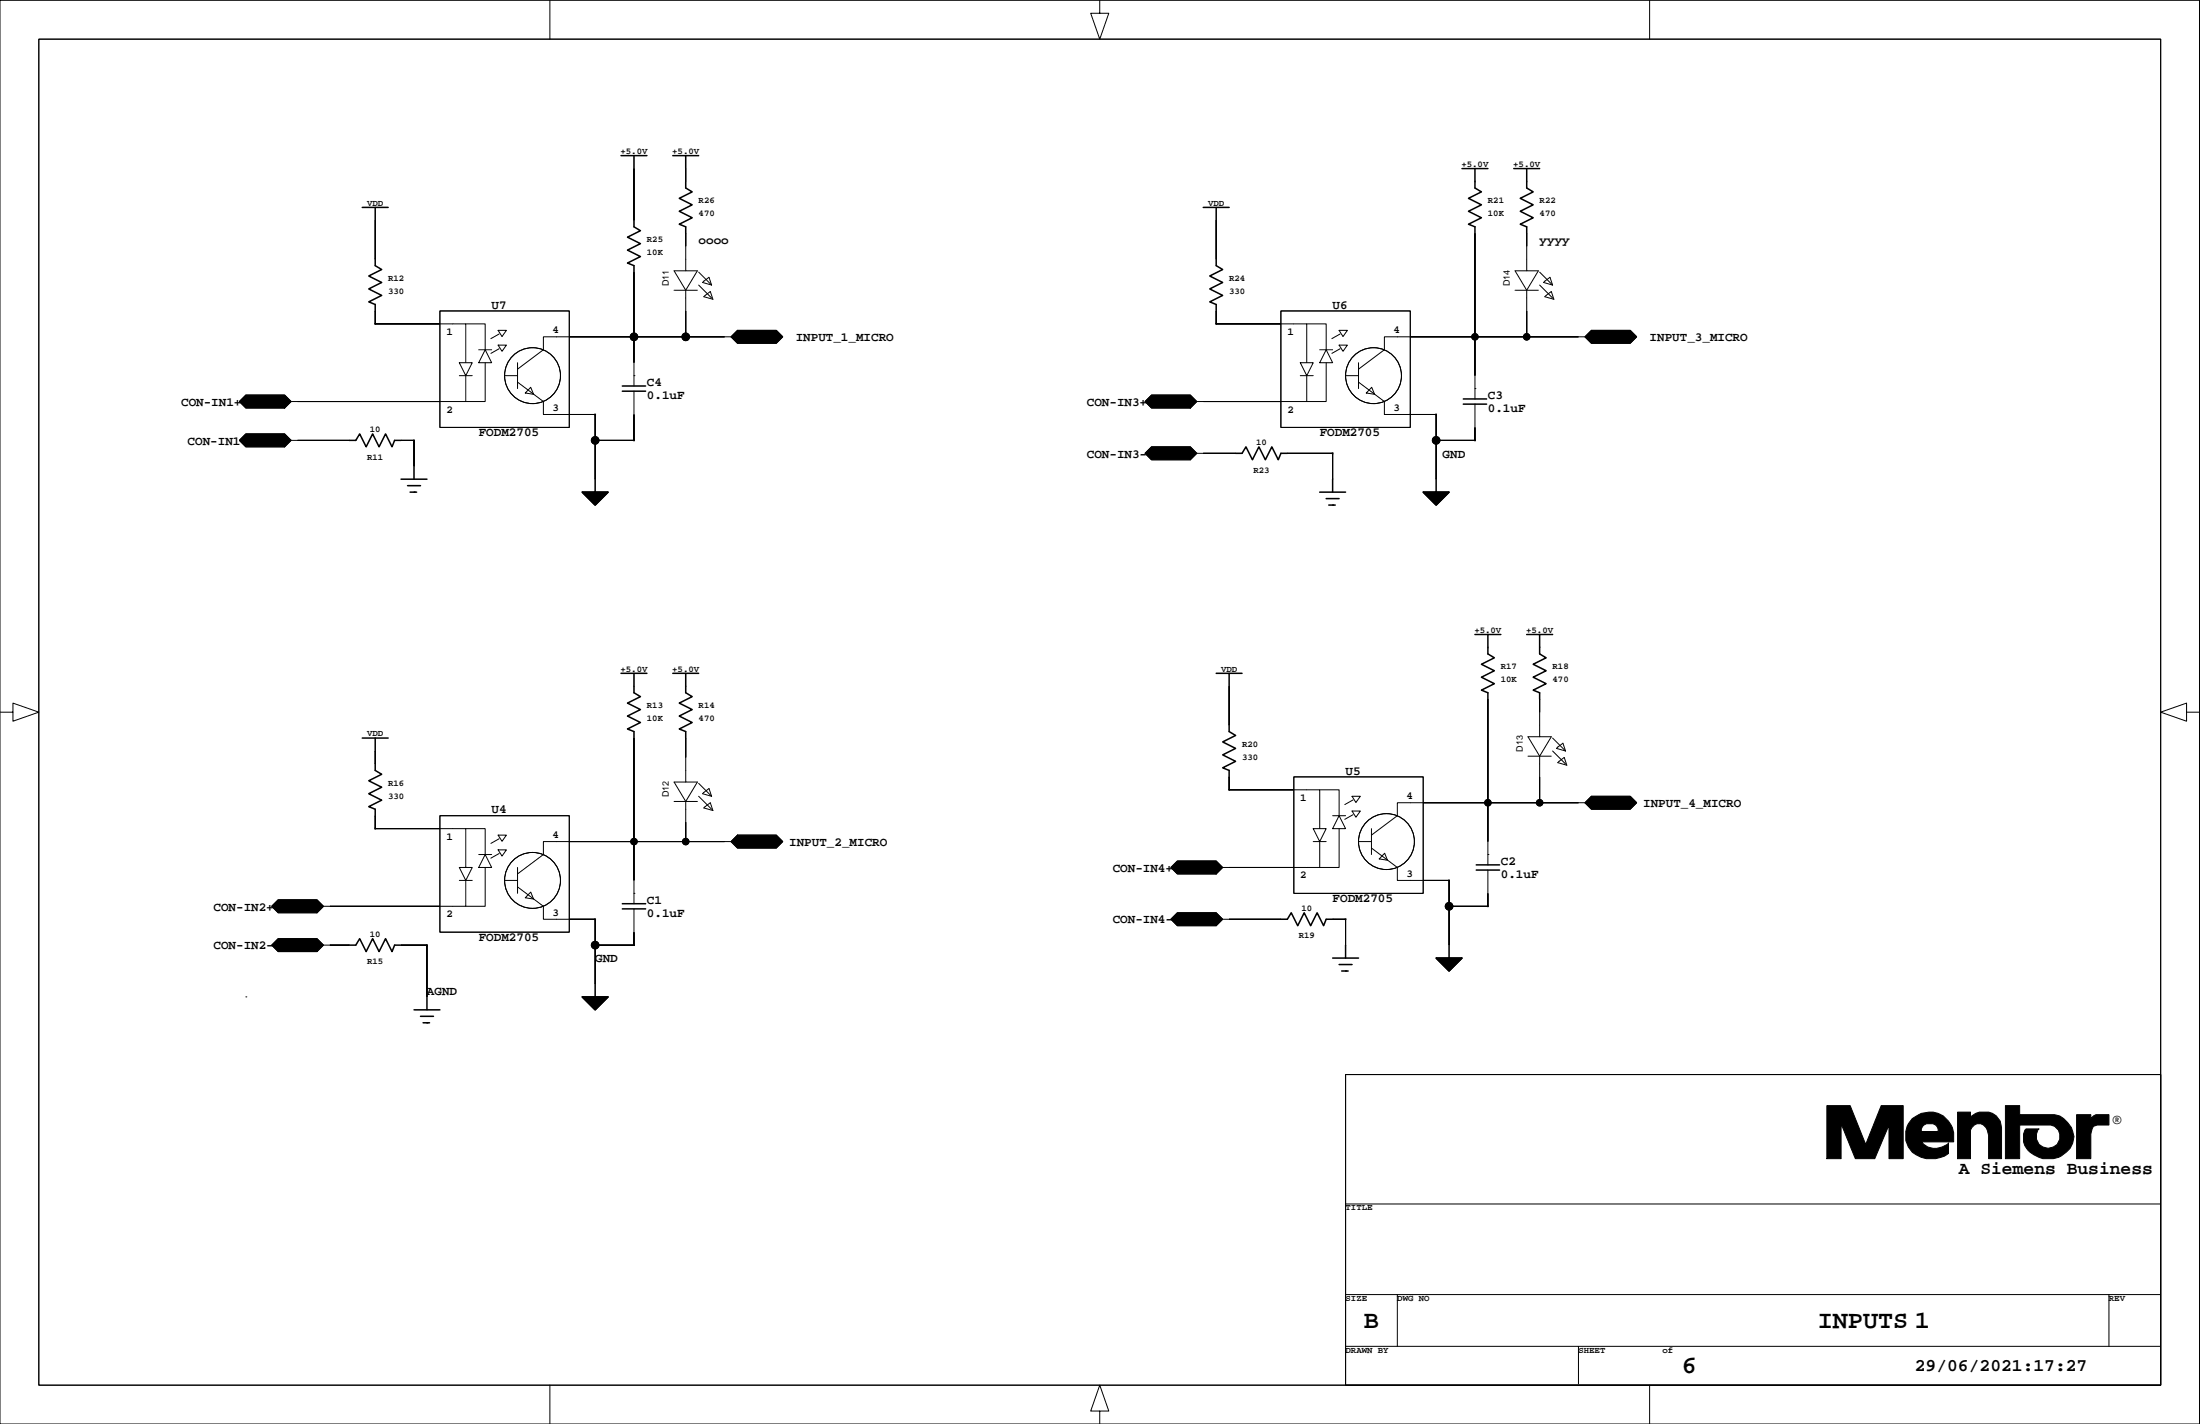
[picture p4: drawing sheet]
<svg xmlns="http://www.w3.org/2000/svg" width="432mm" height="279mm" viewBox="0 0 432 279" stroke-linecap="round" stroke-linejoin="round" font-family="sans-serif">
<g fill="none" stroke="#000" stroke-width=".2">
<path d="M215.9 0v2.6h1.7l-1.7 5.1-1.8-5.1h1.8M0 .1h431.7v279.3h-431.7zM7.6 7.7h416.5v264.1h-416.5zM107.9 .1v7.6M323.8 .1v7.6M124.4 33.1v10.1M134.6 33.1v2.5M289.5 35.6h.1M299.7 35.6h.1M73.6 43.2v7.7M124.4 53.4v22.3M132.3 56.9h4.6"/>
<path d="M134.6 45.8v7.3h2.3l-2.3 3.8v9.2M134.6 53.1h-2.3l2.3 3.8M137.1 55.9l2.6 2.6M137.1 53.4l2.6 2.5M137.9 55.4l1.3-1 .5 1.5zM138.4 58l1-.8 .5 1.5-1.8-.5zM238.7 43.2v7.7M289.5 45.8v32.5M297.4 56.9h4.5M299.7 45.8v7.3h2.2l-2.2 3.8v9.2M299.7 53.1h-2.3l2.3 3.8M302.2 55.9l2.5 2.6"/>
<path d="M302.2 53.4l2.5 2.5M303 55.4l1.2-1 .5 1.5zM303.5 58l1-.8 .5 1.5-1.8-.5zM48.2 77.5h7.7l1.2 1.3-1.2 1.3h-7.7l-1.2-1.3zM73.6 61v2.5h17.8v7.7M86.3 61h25.4v22.9h-25.4zM90.1 71.2h2.6l-1.3 2.5zM90.1 73.7h2.6M91.4 73.7v5.1h-34.3M91.4 63.5h3.8v5.1M94 68.6h2.5M95.2 68.6l1.3 2.6h-2.5z"/>
<path d="M95.2 71.2v7.6h-3.8M97.8 67.7h1.6l-.9 1.2zM97.8 64.8h1.6l-.9 1.2zM98 68.4l-1.7 .9M98 65.5l-1.7 .9M99 73.7h2.6M101.6 75l5.1 3.8v2.5h10.1v12.7M101.6 71.2v5M104.2 76l.5 1.4-1.6-.3zM124.4 73.7h.1M124.4 76.8v9.6h-7.6M143.5 66.1l1.2-1.3h7.7l1.2 1.3-1.2 1.3h-7.7z"/>
<path d="M143.5 66.1h-36.8v2.5l-5.1 3.8M226 77.5h7.6l1.3 1.3-1.3 1.3h-7.6l-1.3-1.3zM238.7 61v2.5h17.8v7.7M251.4 61h25.4v22.9h-25.4zM255.2 71.2h2.6l-1.3 2.5zM255.2 73.7h2.6M256.5 73.7v5.1h-21.6M256.5 63.5h3.8v5.1M259 68.6h2.6M260.3 68.6l1.3 2.6h-2.6zM260.3 71.2v7.6h-3.8M262.8 67.7h1.7l-.9 1.2z"/>
<path d="M262.8 64.8h1.7l-.9 1.2zM263 68.4l-1.6 .9M263 65.5l-1.6 .9M264.1 73.7h2.5M266.6 75l5.1 3.8v2.5h10.2v12.7M266.6 71.2v5M269.2 76l.6 1.4-1.6-.3zM289.5 76.2h.1M289.5 79.3v7.1h-7.6M311.1 66.1l1.2-1.3h7.7l1.2 1.3-1.2 1.3h-7.7zM311.1 66.1h-39.4v2.5l-5.1 3.8M48.2 85.1h7.7l1.2 1.3-1.2 1.3h-7.7l-1.2-1.3z"/>
<path d="M57.1 86.4h11.5M78.7 86.4h2.6v5.1M224.7 88.9l1.3-1.2h7.6l1.3 1.2-1.3 1.3h-7.6zM234.9 88.9h7.6M252.7 88.9h8.9v5.1M0 139.7h2.5v-1.7l5.1 1.7-5.1 1.8v-1.8M124.4 134.7h.1M134.6 134.7h.1M241.2 134.7v7.6M292 127h.1M292 137.2v32.5M302.2 127h.1"/>
<path d="M302.2 137.2v7.4h2.3l-2.3 3.8v9.1M429.2 139.7v-1.7l-5.1 1.7 5.1 1.8v-1.8h2.6M73.6 147.3v2.6M124.4 144.8v32.5M132.3 157.3h4.6M134.6 144.8v8.6h2.3l-2.3 3.9v7.8M134.6 153.4h-2.3l2.3 3.9M137.1 156.2l2.6 2.6M137.1 153.7l2.6 2.5M137.9 155.7l1.3-1 .5 1.5zM138.4 158.3l1-.8 .5 1.5-1.8-.5zM241.2 152.4v2.6h17.8v7.6"/>
<path d="M253.9 152.4h25.4v22.9h-25.4zM259 155h3.8v5M265.4 159.1h1.6l-.9 1.3zM265.4 156.2h1.6l-.9 1.3zM265.6 159.8l-1.7 1M265.6 156.9l-1.7 1M299.9 148.4h4.6M302.2 144.6h-2.3l2.3 3.8M304.7 147.3l2.6 2.6M304.7 144.8l2.6 2.5M305.7 146.6l1.1-.8 .5 1.5-1.8-.5zM306 149.4l1-.8 .5 1.5-1.8-.5z"/>
<path d="M311.1 157.5l1.2-1.3h7.7l1.2 1.3-1.2 1.3h-7.7zM311.1 157.5h-36.8v2.5l-5.1 3.9M54.6 176.6h7.6l1.3 1.2-1.3 1.3h-7.6l-1.3-1.3zM73.6 160v2.6h17.8v7.6M86.3 160h25.4v22.9h-25.4zM90.1 170.2h2.6l-1.3 2.5zM90.1 172.7h2.6M91.4 172.7v5.1h-27.9M91.4 162.6h3.8v5.1M94 167.7h2.5M95.2 167.7l1.3 2.5h-2.5zM95.2 170.2v7.6h-3.8"/>
<path d="M97.8 166.8h1.6l-.9 1.2zM97.8 163.9h1.6l-.9 1.2zM98 167.5l-1.7 .9M98 164.6l-1.7 .9M99 172.7h2.6M101.6 174l5.1 3.8v2.6h10.1v12.7M101.6 170.2v5.1M104.2 175l.5 1.4-1.6-.3zM124.4 175.3h.1M124.4 178.3v7.1h-7.6M143.5 165.1l1.2-1.2h7.7l1.2 1.2-1.2 1.3h-7.7zM143.5 165.1h-36.8v2.6l-5.1 3.8"/>
<path d="M231.1 168.9h7.6l1.3 1.3-1.3 1.3h-7.6l-1.3-1.3zM257.8 162.6h2.5l-1.3 2.5zM257.8 165.1h2.5M259 165.1v5.1h-19M261.6 160h2.5M262.8 160l1.3 2.6h-2.5zM262.8 162.6v7.6h-3.8M266.6 165.1h2.6M269.2 166.4l5.1 3.8v2.5h10.1v12.7M269.2 162.6v5.1M271.8 167.4l.5 1.4-1.6-.3zM292 167.7h.1"/>
<path d="M292 170.7v7.1h-7.6M48.2 195.6h.1M54.6 184.2h7.6l1.3 1.2-1.3 1.3h-7.6l-1.3-1.3zM63.5 185.4h5.1M78.7 185.4h5.1v10.2M229.8 180.4l1.3-1.3h7.6l1.3 1.3-1.3 1.2h-7.6zM240 180.4h11.4M261.6 180.4h2.5v5M264.1 210.8h160v61h-160zM264.1 236.2h160M264.1 254h160M274.3 254v10.2"/>
<path d="M413.9 254v10.2M107.9 271.8v7.6M215.9 276.9h1.7l-1.7-5.1-1.8 5.1h1.8v2.5M264.1 264.2h160M309.8 264.2v7.3M323.8 271.8v7.6"/>
<circle cx="104.5" cy="73.7" r="5.5"/>
<circle cx="124.4" cy="66.1" r=".75"/>
<circle cx="134.6" cy="66.1" r=".75"/>
<circle cx="269.6" cy="73.7" r="5.5"/>
<circle cx="289.5" cy="66.1" r=".63"/>
<circle cx="299.7" cy="66.1" r=".63"/>
<circle cx="116.8" cy="86.4" r=".75"/>
<circle cx="281.9" cy="86.4" r=".75"/>
<circle cx="292" cy="157.5" r=".63"/>
<circle cx="302.2" cy="157.5" r=".63"/>
<circle cx="104.5" cy="172.7" r="5.5"/>
<circle cx="124.4" cy="165.1" r=".63"/>
<circle cx="134.6" cy="165.1" r=".63"/>
<circle cx="272.1" cy="165.1" r="5.5"/>
<circle cx="284.4" cy="177.8" r=".75"/>
<circle cx="116.8" cy="185.4" r=".75"/>
</g>
<g fill="#000" stroke="#000" stroke-width=".2">
<path d="M124.4 33.1v10.1z" fill-rule="evenodd"/>
<path d="M134.6 33.1v2.5z" fill-rule="evenodd"/>
<path d="M73.6 43.2v7.7z" fill-rule="evenodd"/>
<path d="M124.4 53.4v12.7z" fill-rule="evenodd"/>
<path d="M134.6 45.8v2.5z" fill-rule="evenodd"/>
<path d="M238.7 43.2v7.7z" fill-rule="evenodd"/>
<path d="M289.5 45.8v20.3z" fill-rule="evenodd"/>
<path d="M299.7 45.8v2.5z" fill-rule="evenodd"/>
<path d="M73.6 63.5h.1v.1h-.1z" fill-rule="evenodd"/>
<path d="M73.6 61v2.5z" fill-rule="evenodd"/>
<path d="M58.4 78.8h27.9z" fill-rule="evenodd"/>
<path d="M73.6 63.5h12.7z" fill-rule="evenodd"/>
<path d="M111.7 66.1h12.7z" fill-rule="evenodd"/>
<path d="M124.4 66.1v5.1z" fill-rule="evenodd"/>
<path d="M134.6 61v5.1z" fill-rule="evenodd"/>
<path d="M124.4 66.1h10.2z" fill-rule="evenodd"/>
<path d="M134.6 66.1h7.6z" fill-rule="evenodd"/>
<path d="M143.5 66.1l1.2-1.3h7.7l1.2 1.3-1.2 1.3h-7.7z" fill-rule="evenodd"/>
<path d="M238.6 63.5h.2v.1h-.2z" fill-rule="evenodd"/>
<path d="M238.7 61v2.5z" fill-rule="evenodd"/>
<path d="M238.7 63.5h12.7z" fill-rule="evenodd"/>
<path d="M236.2 78.8h15.2z" fill-rule="evenodd"/>
<path d="M289.5 66.1v7.6z" fill-rule="evenodd"/>
<path d="M276.8 66.1h12.7z" fill-rule="evenodd"/>
<path d="M289.5 66.1h10.2z" fill-rule="evenodd"/>
<path d="M299.7 61v5.1z" fill-rule="evenodd"/>
<path d="M299.7 66.1h10.1z" fill-rule="evenodd"/>
<path d="M311.1 66.1l1.2-1.3h7.7l1.2 1.3-1.2 1.3h-7.7z" fill-rule="evenodd"/>
<path d="M48.2 77.5h7.7l1.2 1.3-1.2 1.3h-7.7l-1.2-1.3z" fill-rule="evenodd"/>
<path d="M48.2 85.1h7.7l1.2 1.3-1.2 1.3h-7.7l-1.2-1.3z" fill-rule="evenodd"/>
<path d="M58.4 86.4h10.2z" fill-rule="evenodd"/>
<path d="M81.2 86.3h.1v.2h-.1z" fill-rule="evenodd"/>
<path d="M78.7 86.4h2.6z" fill-rule="evenodd"/>
<path d="M81.3 86.4v5.1z" fill-rule="evenodd"/>
<path d="M116.7 81.3h.2v.1h-.2z" fill-rule="evenodd"/>
<path d="M116.8 81.3v5.1z" fill-rule="evenodd"/>
<path d="M111.7 81.3h5.1z" fill-rule="evenodd"/>
<path d="M116.8 86.4v7.6z" fill-rule="evenodd"/>
<path d="M124.4 86.3h.1v.2h-.1z" fill-rule="evenodd"/>
<path d="M124.4 81.3v5.1z" fill-rule="evenodd"/>
<path d="M116.8 86.4h7.6z" fill-rule="evenodd"/>
<path d="M224.7 88.9l1.3-1.2h7.6l1.3 1.2-1.3 1.3h-7.6z" fill-rule="evenodd"/>
<path d="M226 77.5h7.6l1.3 1.3-1.3 1.3h-7.6l-1.3-1.3z" fill-rule="evenodd"/>
<path d="M236.2 88.9h6.3z" fill-rule="evenodd"/>
<path d="M261.5 88.9h.1v.1h-.1z" fill-rule="evenodd"/>
<path d="M252.7 88.9h8.9z" fill-rule="evenodd"/>
<path d="M261.6 88.9v5.1z" fill-rule="evenodd"/>
<path d="M281.8 81.3h.2v.1h-.2z" fill-rule="evenodd"/>
<path d="M276.8 81.3h5.1z" fill-rule="evenodd"/>
<path d="M281.9 81.3v5.1z" fill-rule="evenodd"/>
<path d="M281.9 86.4v7.6z" fill-rule="evenodd"/>
<path d="M289.4 86.3h.2v.2h-.2z" fill-rule="evenodd"/>
<path d="M289.5 83.9v2.5z" fill-rule="evenodd"/>
<path d="M281.9 86.4h7.6z" fill-rule="evenodd"/>
<path d="M241.2 134.7v7.6z" fill-rule="evenodd"/>
<path d="M292 137.2v20.3z" fill-rule="evenodd"/>
<path d="M302.2 137.2v2.5z" fill-rule="evenodd"/>
<path d="M73.6 147.3v2.6z" fill-rule="evenodd"/>
<path d="M124.4 144.8v20.3z" fill-rule="evenodd"/>
<path d="M134.6 144.8v3.8z" fill-rule="evenodd"/>
<path d="M241.2 154.9h.1v.1h-.1z" fill-rule="evenodd"/>
<path d="M241.2 152.4v2.6z" fill-rule="evenodd"/>
<path d="M241.2 155h12.7z" fill-rule="evenodd"/>
<path d="M292 157.5v7.6z" fill-rule="evenodd"/>
<path d="M279.3 157.5h12.7z" fill-rule="evenodd"/>
<path d="M302.2 152.4v5.1z" fill-rule="evenodd"/>
<path d="M292 157.5h10.2z" fill-rule="evenodd"/>
<path d="M302.2 157.5h7.6z" fill-rule="evenodd"/>
<path d="M311.1 157.5l1.2-1.3h7.7l1.2 1.3-1.2 1.3h-7.7z" fill-rule="evenodd"/>
<path d="M54.6 176.6h7.6l1.3 1.2-1.3 1.3h-7.6l-1.3-1.3z" fill-rule="evenodd"/>
<path d="M73.6 162.5h.1v.2h-.1z" fill-rule="evenodd"/>
<path d="M73.6 160v2.6z" fill-rule="evenodd"/>
<path d="M64.8 177.8h21.5z" fill-rule="evenodd"/>
<path d="M73.6 162.6h12.7z" fill-rule="evenodd"/>
<path d="M124.4 165.1v7.6z" fill-rule="evenodd"/>
<path d="M111.7 165.1h12.7z" fill-rule="evenodd"/>
<path d="M134.6 161.3v3.8z" fill-rule="evenodd"/>
<path d="M124.4 165.1h10.2z" fill-rule="evenodd"/>
<path d="M134.6 165.1h7.6z" fill-rule="evenodd"/>
<path d="M143.5 165.1l1.2-1.2h7.7l1.2 1.2-1.2 1.3h-7.7z" fill-rule="evenodd"/>
<path d="M231.1 168.9h7.6l1.3 1.3-1.3 1.3h-7.6l-1.3-1.3z" fill-rule="evenodd"/>
<path d="M241.2 170.2h12.7z" fill-rule="evenodd"/>
<path d="M284.3 172.7h.2v.1h-.2z" fill-rule="evenodd"/>
<path d="M284.4 177.8v7.6z" fill-rule="evenodd"/>
<path d="M284.4 172.7v5.1z" fill-rule="evenodd"/>
<path d="M279.3 172.7h5.1z" fill-rule="evenodd"/>
<path d="M292 177.7h.1v.2h-.1z" fill-rule="evenodd"/>
<path d="M292 175.3v2.5z" fill-rule="evenodd"/>
<path d="M284.4 177.8h7.6z" fill-rule="evenodd"/>
<path d="M54.6 184.2h7.6l1.3 1.2-1.3 1.3h-7.6l-1.3-1.3z" fill-rule="evenodd"/>
<path d="M64.8 185.4h3.8z" fill-rule="evenodd"/>
<path d="M83.7 185.4h.2v.1h-.2z" fill-rule="evenodd"/>
<path d="M78.7 185.4h5.1z" fill-rule="evenodd"/>
<path d="M83.8 185.4v10.2z" fill-rule="evenodd"/>
<path d="M116.7 180.3h.2v.1h-.2z" fill-rule="evenodd"/>
<path d="M111.7 180.4h5.1z" fill-rule="evenodd"/>
<path d="M116.8 180.4v5z" fill-rule="evenodd"/>
<path d="M116.8 185.4v7.7z" fill-rule="evenodd"/>
<path d="M124.4 185.4h.1v.1h-.1z" fill-rule="evenodd"/>
<path d="M124.4 182.9v2.5z" fill-rule="evenodd"/>
<path d="M116.8 185.4h7.6z" fill-rule="evenodd"/>
<path d="M229.8 180.4l1.3-1.3h7.6l1.3 1.3-1.3 1.2h-7.6z" fill-rule="evenodd"/>
<path d="M241.2 180.4h10.2z" fill-rule="evenodd"/>
<path d="M264 180.3h.2v.1h-.2z" fill-rule="evenodd"/>
<path d="M261.6 180.4h2.5z" fill-rule="evenodd"/>
<path d="M264.1 180.4v5z" fill-rule="evenodd"/>
<path d="M358.6 216.9h4.5l3.1 7.6 3-7.6h4.3v10.4h-2.7v-6.6l-2.8 6.6h-3.8l-2.8-6.8v6.8h-2.8z" fill-rule="evenodd"/>
<path d="M375.3 219.5a4.9 4.9 0 0 1 7.9 1.7l.3 1.1v1.7h-6.4v-2h3.3a1.36 1.36 0 0 0-1-1.5h-1.3l-.7 .5-.3 .5v2.5a3.7 3.7 0 0 0 5.3 .3v2a5.9 5.9 0 0 1-7.1-.2 4.8 4.8 0 0 1 0-6.6z" fill-rule="evenodd"/>
<path d="M384.2 218.2h2.6v1a3.7 3.7 0 0 1 5.8 .8l.2 1.2v6.1h-2.5v-4.5a2.16 2.16 0 0 0-2.3-2.3 2.34 2.34 0 0 0-1.2 1.3v5.5h-2.6z" fill-rule="evenodd"/>
<path d="M393.6 216.9h2.8v1.8h6.9a4.6 4.6 0 0 1 3.5 3.3 3.7 3.7 0 0 1-1.3 4.1 5.3 5.3 0 0 1-8.1-1.3 3 3 0 0 1 .3-3.3h2.5a2.31 2.31 0 0 0 .6 3.5 2.31 2.31 0 0 0 3.3-1.1 2.31 2.31 0 0 0-1.6-3.2h-6.1v6.6h-2.8z" fill-rule="evenodd"/>
<path d="M407.6 218.7h2.8v.8l.5-.5 .5-.3h2.5v2h-2.3l-.7 .3-.3 .5-.2 1v4.8h-2.8z" fill-rule="evenodd"/>
<circle cx="124.4" cy="66.1" r=".75"/>
<circle cx="134.6" cy="66.1" r=".75"/>
<circle cx="289.5" cy="66.1" r=".63"/>
<circle cx="299.7" cy="66.1" r=".63"/>
<circle cx="116.8" cy="86.4" r=".75"/>
<circle cx="281.9" cy="86.4" r=".75"/>
<circle cx="292" cy="157.5" r=".63"/>
<circle cx="302.2" cy="157.5" r=".63"/>
<circle cx="124.4" cy="165.1" r=".63"/>
<circle cx="134.6" cy="165.1" r=".63"/>
<circle cx="284.4" cy="177.8" r=".75"/>
<circle cx="116.8" cy="185.4" r=".75"/>
</g>
<g fill="none" stroke="#000" stroke-width=".3">
<path d="M121.9 30.5h5.1M124.4 30.5v2.6M132.1 30.5h5M134.6 35.6v1.3l1.3 .7-2.6 1.3 2.6 1.3-2.6 1.3 2.6 1.2-2.6 1.3 1.3 .5v1.3M134.6 30.5v2.6M287 33.1h5M289.5 33.1v3.8l1.3 .7-2.6 1.3 2.6 1.3-2.6 1.3 2.6 1.2-2.6 1.3 1.3 .5v1.3M297.1 33.1h5.1M299.7 33.1v3.8l1.2 .7-2.5 1.3 2.5 1.3-2.5 1.3 2.5 1.2-2.5 1.3 1.3 .5v1.3M71.1 40.7h5.1M73.6 50.9v1.2l1.3 .8-2.5 1.3 2.5 1.2-2.5 1.3 2.5 1.3-2.5 1.2 1.2 .5v1.3M73.6 40.7v2.5"/>
<path d="M124.4 43.2v1.3l1.3 .8-2.5 1.2 2.5 1.3-2.5 1.3 2.5 1.2-2.5 1.3 1.2 .5v1.3M236.2 40.7h5M238.7 50.9v1.2l1.3 .8-2.6 1.3 2.6 1.2-2.6 1.3 2.6 1.3-2.6 1.2 1.3 .5v1.3M238.7 40.7v2.5M122.1 76.8h4.6M122.1 75.7h4.6M287.2 79.3h4.6M287.2 78.3h4.6M68.6 86.4h1.2l.8-1.3 1.3 2.6 1.2-2.6 1.3 2.6 1.3-2.6 1.2 2.6 .6-1.3h1.2M78.7 94h5.1M80 95.3h2.5M80.5 96.6h1.3"/>
<path d="M81.3 96.6h.1M81.3 91.5v2.5M114.3 96.6h5.1l-2.6 2.5zM116.8 94v2.6M242.5 88.9h1.3l.7-1.2 1.3 2.5 1.3-2.5 1.3 2.5 1.2-2.5 1.3 2.5 .5-1.3h1.3M259 96.6h5.1M260.3 97.8h2.5M260.8 99.1h1.3M261.6 99.1h.1M261.6 94v2.6M279.3 96.6h5.1l-2.5 2.5zM281.9 94v2.6"/>
<path d="M121.9 132.1h5.1M124.4 132.1v3.8l1.3 .8-2.5 1.3 2.5 1.2-2.5 1.3 2.5 1.3-2.5 1.2 1.2 .5v1.3M132.1 132.1h5M134.6 132.1v3.8l1.3 .8-2.6 1.3 2.6 1.2-2.6 1.3 2.6 1.3-2.6 1.2 1.3 .5v1.3M238.7 132.1h5.1M241.2 132.1v2.6M289.5 124.5h5.1M292 124.5v3.8l1.3 .8-2.5 1.2 2.5 1.3-2.5 1.3 2.5 1.2-2.5 1.3 1.2 .5v1.3M299.7 124.5h5M302.2 124.5v3.8l1.3 .8-2.6 1.2 2.6 1.3-2.6 1.3 2.6 1.2-2.6 1.3 1.3 .5v1.3M71.1 144.8h5.1M73.6 149.9v1.3l1.3 .7-2.5 1.3 2.5 1.3-2.5 1.2 2.5 1.3-2.5 1.3 1.2 .5v1.2"/>
<path d="M73.6 144.8v2.5M241.2 142.3v1.2l1.3 .8-2.5 1.3 2.5 1.2-2.5 1.3 2.5 1.3-2.5 1.3 1.2 .5v1.2M122.1 178.3h4.6M122.1 177.3h4.6M289.7 170.7h4.6M289.7 169.7h4.6M68.6 185.4h1.2l.8-1.2 1.3 2.5 1.2-2.5 1.3 2.5 1.3-2.5 1.2 2.5 .6-1.3h1.2M81.3 198.1h5M82.5 199.4h2.6M83.8 195.6v2.5M114.3 195.6h5.1l-2.6 2.5zM116.8 193.1v2.5"/>
<path d="M251.4 180.4h1.3l.7-1.3 1.3 2.5 1.3-2.5 1.2 2.5 1.3-2.5 1.3 2.5 .5-1.2h1.3M261.6 188h5M262.8 189.3h2.6M263.3 190.5h1.3M264.1 190.5h.1M264.1 185.4v2.6M281.9 188h5.1l-2.6 2.5zM284.4 185.4v2.6M83 200.7h1.3M83.8 200.7h.1"/>
</g>
<g fill="#000" stroke="#000" stroke-width=".3">
<path d="M114.3 96.6h5.1l-2.6 2.5z" fill-rule="evenodd"/>
<path d="M279.3 96.6h5.1l-2.5 2.5z" fill-rule="evenodd"/>
<path d="M114.3 195.6h5.1l-2.6 2.5z" fill-rule="evenodd"/>
<path d="M281.9 188h5.1l-2.6 2.5z" fill-rule="evenodd"/>
</g>
<g font-size="4.9">
<text x="267.7" y="260.5">B</text>
<text x="356.8" y="260.5">INPUTS 1</text>
<text x="330.1" y="269.4">6</text>
</g>
<g font-size="3.5">
<text x="384.5" y="230.3">A Siemens Business</text>
<text x="375.8" y="269">29/06/2021:17:27</text>
</g>
<text font-size="2.8" x="414.7" y="220.5">®</text>
<g font-size="2.5">
<text x="137.1" y="47.9">oooo</text>
<text x="302.2" y="47.9">yyyy</text>
<text x="96.5" y="60.6">U7</text>
<text x="261.6" y="60.6">U6</text>
<text x="156.2" y="66.9">INPUT_1_MICRO</text>
<text x="323.8" y="66.9">INPUT_3_MICRO</text>
<text x="127" y="75.8">C4</text>
<text x="35.6" y="79.6">CON-IN1+</text>
<text x="127" y="78.3">0.1uF</text>
<text x="213.3" y="79.6">CON-IN3+</text>
<text x="292" y="78.3">C3</text>
<text x="292" y="80.9">0.1uF</text>
<text x="36.8" y="87.2">CON-IN1-</text>
<text x="94" y="85.6">FODM2705</text>
<text x="213.3" y="89.8">CON-IN3-</text>
<text x="259" y="85.6">FODM2705</text>
<text x="283.1" y="89.8">GND</text>
<text x="264.1" y="152">U5</text>
<text x="96.5" y="159.6">U4</text>
<text x="322.5" y="158.3">INPUT_4_MICRO</text>
<text x="154.9" y="166">INPUT_2_MICRO</text>
<text x="218.4" y="171">CON-IN4+</text>
<text x="294.6" y="169.8">C2</text>
<text x="294.6" y="172.3">0.1uF</text>
<text x="41.9" y="178.7">CON-IN2+</text>
<text x="127" y="177.4">C1</text>
<text x="127" y="179.9">0.1uF</text>
<text x="261.6" y="177">FODM2705</text>
<text x="94" y="184.6">FODM2705</text>
<text x="218.4" y="181.2">CON-IN4-</text>
<text x="41.9" y="186.3">CON-IN2-</text>
<text x="116.8" y="188.8">GND</text>
<text x="83.8" y="195.2">AGND</text>
</g>
<g font-size="2.1">
<text x="87.6" y="65.7">1</text>
<text x="108.4" y="65.4">4</text>
<text x="252.7" y="65.7">1</text>
<text x="273.5" y="65.4">4</text>
<text x="87.6" y="80.9">2</text>
<text x="108.4" y="80.6">3</text>
<text x="252.7" y="80.9">2</text>
<text x="273.5" y="80.6">3</text>
<text x="255.2" y="157.1">1</text>
<text x="276" y="156.8">4</text>
<text x="87.6" y="164.7">1</text>
<text x="108.4" y="164.4">4</text>
<text x="255.2" y="172.4">2</text>
<text x="276" y="172">3</text>
<text x="87.6" y="180">2</text>
<text x="108.4" y="179.6">3</text>
</g>
<g font-size="1.8">
<text x="121.8" y="30.2">+5.0V</text>
<text x="131.9" y="30.2">+5.0V</text>
<text x="286.8" y="32.8">+5.0V</text>
<text x="297" y="32.8">+5.0V</text>
<text x="72.1" y="40.4">VDD</text>
<text x="137.1" y="39.9">R26</text>
<text x="237.1" y="40.4">VDD</text>
<text x="292" y="39.9">R21</text>
<text x="302.2" y="39.9">R22</text>
<text x="127" y="47.5">R25</text>
<text x="137.1" y="42.5">470</text>
<text x="292" y="42.5">10K</text>
<text x="302.2" y="42.5">470</text>
<text x="127" y="50.1">10K</text>
<text x="76.2" y="55.2">R12</text>
<text x="76.2" y="57.7">330</text>
<text x="131.3" y="56.1" transform="rotate(-90 131.3 56.1)">D11</text>
<text x="241.2" y="55.2">R24</text>
<text x="241.2" y="57.7">330</text>
<text x="296.3" y="56.1" transform="rotate(-90 296.3 56.1)">D14</text>
<text x="72.6" y="84.8">10</text>
<text x="246.5" y="87.4">10</text>
<text x="72.1" y="90.2">R11</text>
<text x="246" y="92.7">R23</text>
<text x="289.4" y="124.2">+5.0V</text>
<text x="299.5" y="124.2">+5.0V</text>
<text x="121.8" y="131.8">+5.0V</text>
<text x="131.9" y="131.8">+5.0V</text>
<text x="239.7" y="131.8">VDD</text>
<text x="294.6" y="131.3">R17</text>
<text x="304.7" y="131.3">R18</text>
<text x="294.6" y="133.9">10K</text>
<text x="304.7" y="133.9">470</text>
<text x="127" y="139">R13</text>
<text x="127" y="141.5">10K</text>
<text x="137.1" y="139">R14</text>
<text x="137.1" y="141.5">470</text>
<text x="72.1" y="144.5">VDD</text>
<text x="243.8" y="146.6">R20</text>
<text x="243.8" y="149.1">330</text>
<text x="298.9" y="147.5" transform="rotate(-90 298.9 147.5)">D13</text>
<text x="76.2" y="154.2">R16</text>
<text x="76.2" y="156.7">330</text>
<text x="131.3" y="156.4" transform="rotate(-90 131.3 156.4)">D12</text>
<text x="255.4" y="178.8">10</text>
<text x="72.6" y="183.9">10</text>
<text x="254.9" y="184.1">R19</text>
<text x="72.1" y="189.2">R15</text>
<text x="264.1" y="237.5">TITLE</text>
<text x="264.1" y="255.2">SIZE</text>
<text x="274.3" y="255.2">DWG NO</text>
<text x="413.9" y="255.2">REV</text>
<text x="264.1" y="265.4">DRAWN BY</text>
<text x="309.8" y="265.4">SHEET</text>
<text x="326.3" y="265.4">of</text>
</g>
</svg>
